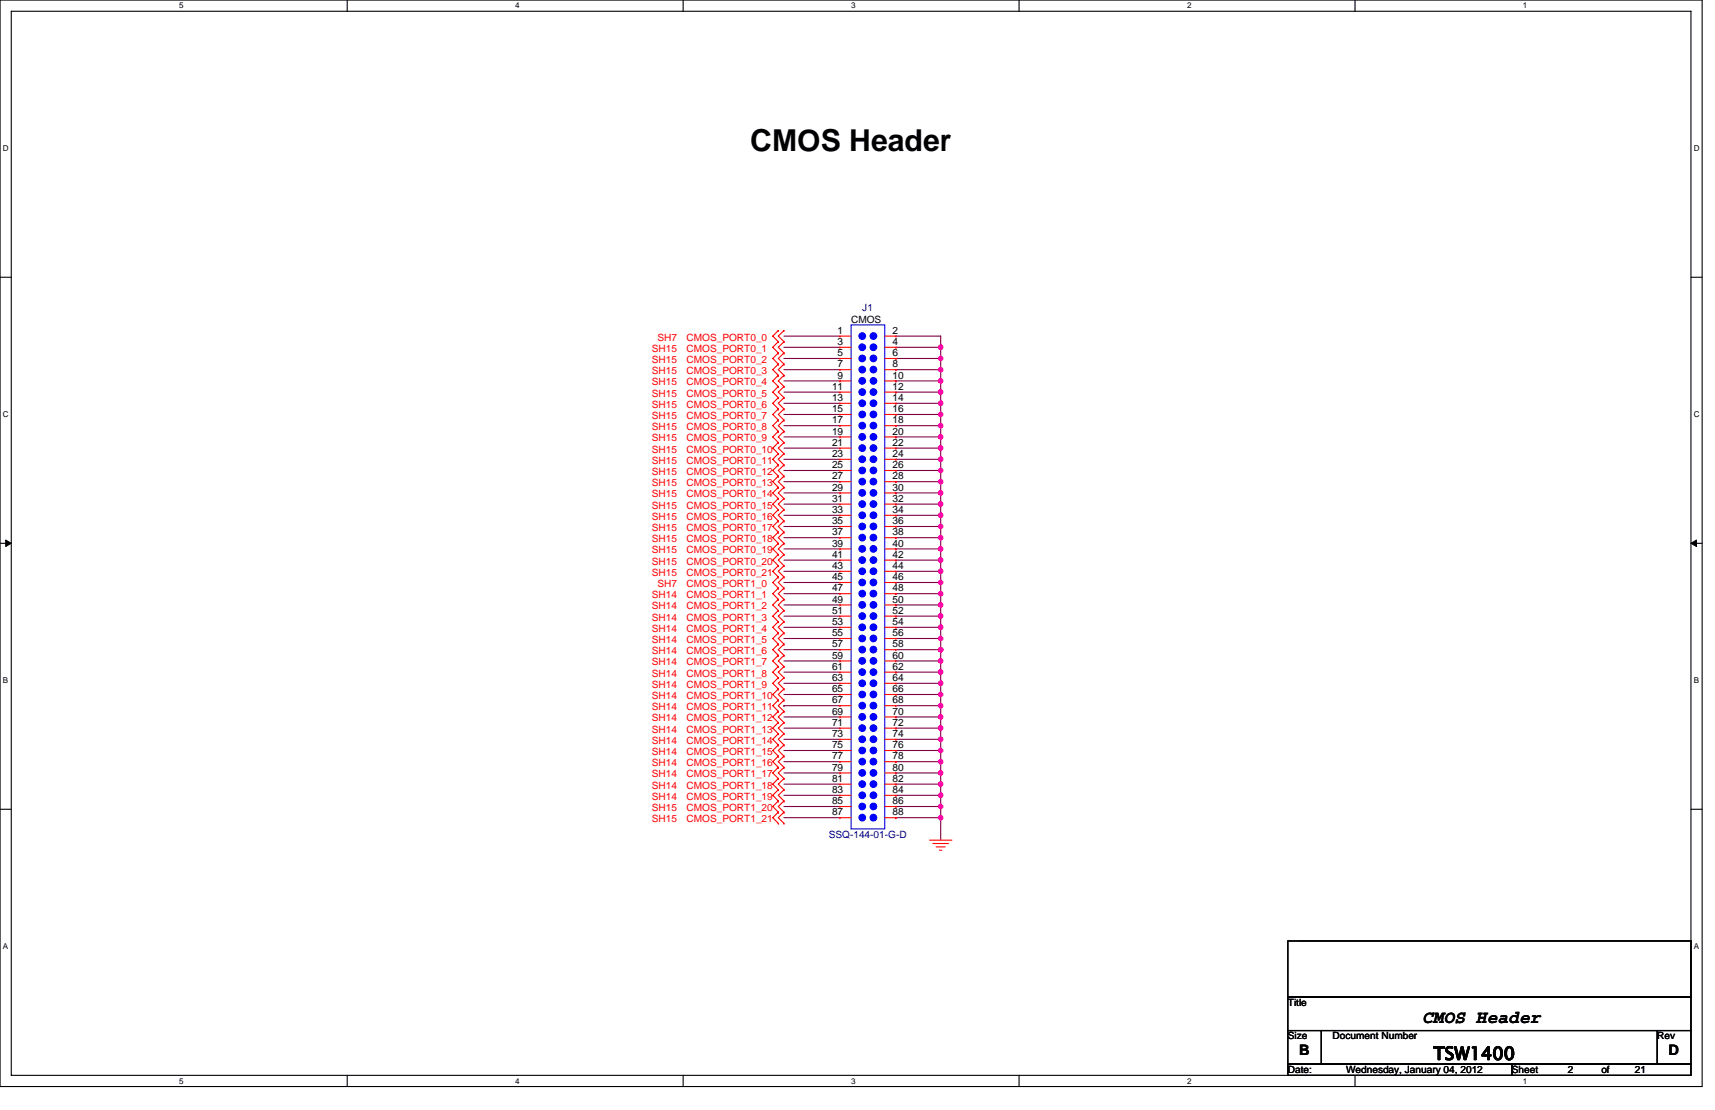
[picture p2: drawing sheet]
<svg xmlns="http://www.w3.org/2000/svg" width="432mm" height="279mm" viewBox="0 0 432 279" stroke-linecap="round" stroke-linejoin="round" font-family="sans-serif">
<path d="M0 0h428.6v273.5h-428.6zM2.8 2.8h422.9v267.9h-422.9z" fill="none" stroke="#000" stroke-width=".28"/>
<g fill="#fff">
<path d="M45.1 .3h1.1v2.3h-1.1z"/>
<path d="M45.1 271h1.1v2.2h-1.1z"/>
</g>
<path d="M87.4 0v2.8M87.4 270.7v2.8" fill="none" stroke="#000" stroke-width=".28"/>
<g fill="#fff">
<path d="M129.7 .3h1.1v2.3h-1.1z"/>
<path d="M129.7 271h1.1v2.2h-1.1z"/>
</g>
<path d="M172 0v2.8M172 270.7v2.8" fill="none" stroke="#000" stroke-width=".28"/>
<g fill="#fff">
<path d="M214.3 .3h1.1v2.3h-1.1z"/>
<path d="M214.3 271h1.1v2.2h-1.1z"/>
</g>
<path d="M256.6 0v2.8M256.6 270.7v2.8" fill="none" stroke="#000" stroke-width=".28"/>
<g fill="#fff">
<path d="M298.9 .3h1.1v2.3h-1.1z"/>
<path d="M298.9 271h1.1v2.2h-1.1z"/>
</g>
<path d="M341.2 0v2.8M341.2 270.7v2.8" fill="none" stroke="#000" stroke-width=".28"/>
<g fill="#fff">
<path d="M383.5 .3h1.1v2.3h-1.1z"/>
<path d="M383.5 271h1.1v2.2h-1.1z"/>
<path d="M.7 36.3h1.5v2.3h-1.5z"/>
<path d="M426.5 36.3h1.4v2.3h-1.4z"/>
<path d="M.7 103.3h1.5v2.2h-1.5z"/>
<path d="M426.5 103.3h1.4v2.2h-1.4z"/>
</g>
<path d="M0 69.8h2.8M425.7 69.8h2.9" fill="none" stroke="#000" stroke-width=".28"/>
<g fill="#fff">
<path d="M.7 170.2h1.4v2.3h-1.4z"/>
<path d="M426.5 170.2h1.3v2.3h-1.3z"/>
</g>
<path d="M0 136.8h2.8M425.7 136.8h2.9" fill="none" stroke="#000" stroke-width=".28"/>
<path d="M1.4 135.9l1.4 .9-1.4 .8zM425.7 136.8l1.4-.9v1.7z" fill="#000" stroke="#000" stroke-width=".25"/>
<g fill="#fff">
<path d="M.7 237.2h1.4v2.2h-1.4z"/>
<path d="M426.4 237.2h1.4v2.2h-1.4z"/>
</g>
<path d="M0 203.7h2.8M425.7 203.7h2.9M324.3 236.9h101.4v14.1h-101.4zM327.1 236.9h98.6M425.7 236.9v14.1M425.7 236.9h.1M324.3 251h101.4v8.4h-101.4zM324.3 259.4h8.4v8.5h-8.4zM332.7 259.4h84.6v8.5h-84.6zM417.3 259.4h8.4v8.5h-8.4zM324.3 267.9h56.3v2.8h-56.3zM380.6 267.9h45.1v2.8h-45.1z" fill="none" stroke="#000" stroke-width=".28"/>
<g fill="none" stroke="#800040" stroke-width=".28">
<path d="M197.4 84.6h14.1M197.4 95.9h14.1M197.4 93h14.1M197.4 90.2h14.1M197.4 87.4h14.1M197.4 98.7h14.1M225.6 84.6h11.3v2.8M225.6 93h.1M225.6 87.4h.1M225.6 90.2h.1M225.6 95.9h.1M225.6 98.7h.1"/>
<path d="M225.6 93h11.3M225.6 87.4h11.3M225.6 90.2h11.3M225.6 95.9h11.3M225.6 98.7h11.3M236.9 98.7v2.8M236.9 90.2v2.8M236.9 87.4v2.8M236.9 93v2.9M236.9 95.9v2.8M197.4 107.1h14.1M197.4 104.3h14.1"/>
<path d="M197.4 101.5h14.1M197.4 118.4h14.1M197.4 115.6h14.1M197.4 112.8h14.1M197.4 110h14.1M225.6 104.3h.1M225.6 118.4h.1M225.6 107.1h.1M225.6 112.8h.1M225.6 110h11.3v2.8M225.6 110h.1M225.6 115.6h.1"/>
<path d="M225.6 101.5h.1M225.6 104.3h11.3M225.6 118.4h11.3M225.6 107.1h11.3M225.6 112.8h11.3M225.6 115.6h11.3M225.6 101.5h11.3M236.9 107.1v2.9M236.9 112.8v2.8M236.9 101.5v2.8M236.9 115.6v2.8M236.9 104.3v2.8"/>
<path d="M236.9 118.4v2.8M197.4 129.7h14.1M197.4 126.9h14.1M197.4 124.1h14.1M197.4 121.2h14.1M197.4 138.2h14.1M197.4 135.3h14.1M197.4 132.5h14.1M225.6 126.9h.1M225.6 138.2h.1M225.6 132.5h.1M225.6 121.2h.1"/>
<path d="M225.6 135.3h.1M225.6 124.1h.1M225.6 129.7h.1M225.6 126.9h11.3M225.6 138.2h11.3M225.6 132.5h11.3M225.6 121.2h11.3M225.6 135.3h11.3M225.6 124.1h11.3M225.6 129.7h11.3M236.9 132.5v2.8M236.9 121.2v2.9"/>
<path d="M236.9 124.1v2.8M236.9 135.3v2.9M236.9 129.7v2.8M236.9 138.2v2.8M236.9 126.9v2.8M197.4 141h14.1M197.4 152.3h14.1M197.4 149.4h14.1M197.4 146.6h14.1M197.4 143.8h14.1M197.4 157.9h14.1M197.4 155.1h14.1"/>
<path d="M225.6 146.6h.1M225.6 149.4h.1M225.6 152.3h.1M225.6 155.1h.1M225.6 141h.1M225.6 143.8h.1M225.6 157.9h.1M225.6 146.6h11.3M225.6 149.4h11.3M225.6 152.3h11.3M225.6 155.1h11.3M225.6 141h11.3"/>
<path d="M225.6 143.8h11.3M225.6 157.9h11.3M236.9 152.3v2.8M236.9 146.6v2.8M236.9 141v2.8M236.9 143.8v2.8M236.9 149.4v2.9M236.9 155.1v2.8M236.9 157.9v2.8M197.4 163.5h14.1M197.4 160.7h14.1M197.4 174.8h14.1"/>
<path d="M197.4 172h14.1M197.4 169.2h14.1M197.4 166.4h14.1M197.4 177.6h.1M197.4 177.6h14.1M225.6 160.7h11.3M225.6 166.4h11.3M225.6 172h11.3M225.6 177.6h11.3M225.6 174.8h.1M225.6 169.2h.1M225.6 163.5h11.3"/>
<path d="M225.6 174.8h11.3M225.6 169.2h11.3M236.9 174.8v2.8M236.9 169.2v2.8M236.9 163.5h.1M236.9 172h.1M236.9 166.4h.1M236.9 177.6h.1M236.9 160.7h.1M236.9 160.7v8.5M236.9 172v2.8M236.9 177.6v2.9"/>
<path d="M197.4 188.9h14.1M197.4 186.1h14.1M197.4 183.3h14.1M197.4 180.5h14.1M197.4 197.4h14.1M197.4 194.6h14.1M197.4 191.7h14.1M225.6 194.6h.1M225.6 188.9h.1M225.6 186.1h11.3v2.8M225.6 186.1h.1M225.6 197.4h.1"/>
<path d="M225.6 191.7h.1M225.6 180.5h.1M225.6 183.3h.1M225.6 194.6h11.3M225.6 188.9h11.3M225.6 197.4h11.3M225.6 191.7h11.3M225.6 180.5h11.3M225.6 183.3h11.3M236.9 180.5v2.8M236.9 188.9v2.8M236.9 197.4v2.8"/>
<path d="M236.9 191.7v2.9M236.9 183.3v2.8M236.9 194.6v2.8M197.4 200.2h14.1M197.4 205.8h14.1M197.4 203h14.1M225.6 200.2h.1M225.6 203h.1M225.6 205.8h.1M225.6 200.2h11.3M225.6 203h11.3M225.6 205.8h11.3"/>
<path d="M236.9 203v8.5M236.9 200.2v2.8"/>
</g>
<g fill="#f0f" stroke="#f0f" stroke-width=".28">
<circle cx="236.8" cy="163.5" r=".55"/>
<circle cx="236.8" cy="194.5" r=".55"/>
<circle cx="236.8" cy="188.9" r=".55"/>
<circle cx="236.8" cy="186.1" r=".56"/>
<circle cx="236.8" cy="174.8" r=".55"/>
<circle cx="236.8" cy="172" r=".56"/>
<circle cx="236.8" cy="197.4" r=".55"/>
<circle cx="236.8" cy="169.2" r=".55"/>
<circle cx="236.8" cy="166.3" r=".55"/>
<circle cx="236.8" cy="191.7" r=".55"/>
<circle cx="236.8" cy="180.4" r=".55"/>
<circle cx="236.8" cy="177.6" r=".55"/>
<circle cx="236.8" cy="183.3" r=".55"/>
<circle cx="236.8" cy="200.2" r=".56"/>
<circle cx="236.8" cy="203" r=".55"/>
<circle cx="236.8" cy="205.8" r=".55"/>
<circle cx="236.8" cy="160.7" r=".55"/>
<circle cx="236.8" cy="126.9" r=".55"/>
<circle cx="236.8" cy="93" r=".55"/>
<circle cx="236.8" cy="104.3" r=".55"/>
<circle cx="236.8" cy="118.4" r=".55"/>
<circle cx="236.8" cy="138.2" r=".55"/>
<circle cx="236.8" cy="146.6" r=".55"/>
<circle cx="236.8" cy="149.4" r=".55"/>
<circle cx="236.8" cy="152.2" r=".55"/>
<circle cx="236.8" cy="87.4" r=".56"/>
<circle cx="236.8" cy="107.1" r=".55"/>
<circle cx="236.8" cy="112.8" r=".55"/>
<circle cx="236.8" cy="110" r=".55"/>
<circle cx="236.8" cy="115.6" r=".56"/>
<circle cx="236.8" cy="90.2" r=".55"/>
<circle cx="236.8" cy="95.9" r=".55"/>
<circle cx="236.8" cy="98.7" r=".55"/>
<circle cx="236.8" cy="132.5" r=".55"/>
<circle cx="236.8" cy="121.2" r=".55"/>
<circle cx="236.8" cy="155.1" r=".55"/>
<circle cx="236.8" cy="141" r=".55"/>
<circle cx="236.8" cy="143.8" r=".56"/>
<circle cx="236.8" cy="135.3" r=".55"/>
<circle cx="236.8" cy="101.5" r=".56"/>
<circle cx="236.8" cy="124.1" r=".55"/>
<circle cx="236.8" cy="129.7" r=".56"/>
<circle cx="236.8" cy="157.9" r=".56"/>
</g>
<g fill="none" stroke="#f00" stroke-width=".28">
<path d="M196 83.2h.1M196 86h.1M196 88.8h.1M196 91.7h.1M196 94.5h.1M196 97.3h.1M196 83.2l-1.4 1.4 1.4 1.4M196 86l-1.4 1.4 1.4 1.4M196 88.8l-1.4 1.4 1.4 1.5M196 91.7l-1.4 1.3 1.4 1.5M196 94.5l-1.4 1.4 1.4 1.4M196 97.3l-1.4 1.4 1.4 1.4"/>
<path d="M197.4 83.2h.1M197.4 86h.1M197.4 88.8h.1M197.4 91.7h.1M197.4 94.5h.1M197.4 97.3h.1M197.4 83.2l-1.4 1.4 1.4 1.4M197.4 86l-1.4 1.4 1.4 1.4M197.4 88.8l-1.4 1.4 1.4 1.5M197.4 91.7l-1.4 1.3 1.4 1.5M197.4 94.5l-1.4 1.4 1.4 1.4M197.4 97.3l-1.4 1.4 1.4 1.4"/>
<path d="M211.5 84.6h.1M211.5 87.4h.1M211.5 90.2h.1M211.5 93h.1M211.5 95.9h.1M211.5 98.7h.1M211.5 84.6h2.8M211.5 87.4h2.8M211.5 90.2h2.8M211.5 93h2.8M211.5 95.9h2.8M211.5 98.7h2.8"/>
<path d="M222.8 84.6h2.8M222.8 87.4h2.8M222.8 90.2h2.8M222.8 93h2.8M222.8 95.9h2.8M222.8 98.7h2.8M225.6 84.6h.1M225.6 87.4h.1M225.6 90.2h.1M225.6 93h.1M225.6 95.9h.1M225.6 98.7h.1"/>
<path d="M196 100.1h.1M196 102.9h.1M196 105.7h.1M196 108.6h.1M196 111.4h.1M196 114.2h.1M196 117h.1M196 119.8h.1M196 100.1l-1.4 1.4 1.4 1.4M196 102.9l-1.4 1.4 1.4 1.4M196 105.7l-1.4 1.4 1.4 1.5M196 108.6l-1.4 1.4 1.4 1.4"/>
<path d="M196 111.4l-1.4 1.4 1.4 1.4M196 114.2l-1.4 1.4 1.4 1.4M196 117l-1.4 1.4 1.4 1.4M196 119.8l-1.4 1.4 1.4 1.5M197.4 100.1h.1M197.4 102.9h.1M197.4 105.7h.1M197.4 108.6h.1M197.4 111.4h.1M197.4 114.2h.1M197.4 117h.1M197.4 119.8h.1"/>
<path d="M197.4 100.1l-1.4 1.4 1.4 1.4M197.4 102.9l-1.4 1.4 1.4 1.4M197.4 105.7l-1.4 1.4 1.4 1.5M197.4 108.6l-1.4 1.4 1.4 1.4M197.4 111.4l-1.4 1.4 1.4 1.4M197.4 114.2l-1.4 1.4 1.4 1.4M197.4 117l-1.4 1.4 1.4 1.4M197.4 119.8l-1.4 1.4 1.4 1.5M211.5 101.5h.1M211.5 104.3h.1M211.5 107.1h.1M211.5 110h.1"/>
<path d="M211.5 112.8h.1M211.5 115.6h.1M211.5 118.4h.1M211.5 101.5h2.8M211.5 104.3h2.8M211.5 107.1h2.8M211.5 110h2.8M211.5 112.8h2.8M211.5 115.6h2.8M211.5 118.4h2.8M222.8 101.5h2.8M222.8 104.3h2.8"/>
<path d="M222.8 107.1h2.8M222.8 110h2.8M222.8 112.8h2.8M222.8 115.6h2.8M222.8 118.4h2.8M225.6 101.5h.1M225.6 104.3h.1M225.6 107.1h.1M225.6 110h.1M225.6 112.8h.1M225.6 115.6h.1M225.6 118.4h.1"/>
<path d="M196 122.7h.1M196 125.5h.1M196 128.3h.1M196 131.1h.1M196 133.9h.1M196 136.8h.1M196 139.6h.1M196 122.7l-1.4 1.4 1.4 1.4M196 125.5l-1.4 1.4 1.4 1.4M196 128.3l-1.4 1.4 1.4 1.4M196 131.1l-1.4 1.4 1.4 1.4M196 133.9l-1.4 1.4 1.4 1.5"/>
<path d="M196 136.8l-1.4 1.4 1.4 1.4M196 139.6l-1.4 1.4 1.4 1.4M197.4 122.7h.1M197.4 125.5h.1M197.4 128.3h.1M197.4 131.1h.1M197.4 133.9h.1M197.4 136.8h.1M197.4 139.6h.1M197.4 122.7l-1.4 1.4 1.4 1.4M197.4 125.5l-1.4 1.4 1.4 1.4M197.4 128.3l-1.4 1.4 1.4 1.4"/>
<path d="M197.4 131.1l-1.4 1.4 1.4 1.4M197.4 133.9l-1.4 1.4 1.4 1.5M197.4 136.8l-1.4 1.4 1.4 1.4M197.4 139.6l-1.4 1.4 1.4 1.4M211.5 121.2h.1M211.5 124.1h.1M211.5 129.7h.1M211.5 132.5h.1M211.5 135.3h.1M211.5 138.2h.1M211.5 126.9h.1M211.5 121.2h2.8"/>
<path d="M211.5 124.1h2.8M211.5 126.9h2.8M211.5 129.7h2.8M211.5 132.5h2.8M211.5 135.3h2.8M211.5 138.2h2.8M222.8 121.2h2.8M222.8 124.1h2.8M222.8 126.9h2.8M222.8 129.7h2.8M222.8 132.5h2.8M222.8 135.3h2.8"/>
<path d="M222.8 138.2h2.8M225.6 121.2h.1M225.6 124.1h.1M225.6 126.9h.1M225.6 129.7h.1M225.6 132.5h.1M225.6 135.3h.1M225.6 138.2h.1M196 142.4h.1M196 145.2h.1M196 148h.1M196 150.9h.1"/>
<path d="M196 153.7h.1M196 156.5h.1M196 159.3h.1M196 142.4l-1.4 1.4 1.4 1.4M196 145.2l-1.4 1.4 1.4 1.4M196 148l-1.4 1.4 1.4 1.5M196 150.9l-1.4 1.4 1.4 1.4M196 153.7l-1.4 1.4 1.4 1.4M196 156.5l-1.4 1.4 1.4 1.4M196 159.3l-1.4 1.4 1.4 1.4M197.4 142.4h.1M197.4 145.2h.1"/>
<path d="M197.4 148h.1M197.4 150.9h.1M197.4 153.7h.1M197.4 156.5h.1M197.4 159.3h.1M197.4 142.4l-1.4 1.4 1.4 1.4M197.4 145.2l-1.4 1.4 1.4 1.4M197.4 148l-1.4 1.4 1.4 1.5M197.4 150.9l-1.4 1.4 1.4 1.4M197.4 153.7l-1.4 1.4 1.4 1.4M197.4 156.5l-1.4 1.4 1.4 1.4M197.4 159.3l-1.4 1.4 1.4 1.4"/>
<path d="M211.5 141h.1M211.5 143.8h.1M211.5 146.6h.1M211.5 149.4h.1M211.5 152.3h.1M211.5 155.1h.1M211.5 157.9h.1M211.5 141h2.8M211.5 143.8h2.8M211.5 146.6h2.8M211.5 149.4h2.8M211.5 152.3h2.8"/>
<path d="M211.5 155.1h2.8M211.5 157.9h2.8M222.8 141h2.8M222.8 143.8h2.8M222.8 146.6h2.8M222.8 149.4h2.8M222.8 152.3h2.8M222.8 155.1h2.8M222.8 157.9h2.8M225.6 141h.1M225.6 143.8h.1M225.6 146.6h.1"/>
<path d="M225.6 149.4h.1M225.6 152.3h.1M225.6 155.1h.1M225.6 157.9h.1M196 162.1h.1M196 165h.1M196 167.8h.1M196 170.6h.1M196 173.4h.1M196 176.2h.1M196 179h.1M196 162.1l-1.4 1.4 1.4 1.5"/>
<path d="M196 165l-1.4 1.4 1.4 1.4M196 167.8l-1.4 1.4 1.4 1.4M196 170.6l-1.4 1.4 1.4 1.4M196 173.4l-1.4 1.4 1.4 1.4M196 176.2l-1.4 1.4 1.4 1.4M196 179l-1.4 1.5 1.4 1.4M197.4 162.1h.1M197.4 165h.1M197.4 167.8h.1M197.4 170.6h.1M197.4 173.4h.1M197.4 176.2h.1"/>
<path d="M197.4 179h.1M197.4 162.1l-1.4 1.4 1.4 1.5M197.4 165l-1.4 1.4 1.4 1.4M197.4 167.8l-1.4 1.4 1.4 1.4M197.4 170.6l-1.4 1.4 1.4 1.4M197.4 173.4l-1.4 1.4 1.4 1.4M197.4 176.2l-1.4 1.4 1.4 1.4M197.4 179l-1.4 1.5 1.4 1.4M211.5 160.7h.1M211.5 163.5h.1M211.5 166.4h.1M211.5 169.2h.1"/>
<path d="M211.5 172h.1M211.5 174.8h.1M211.5 177.6h.1M211.5 160.7h2.8M211.5 163.5h2.8M211.5 166.4h2.8M211.5 169.2h2.8M211.5 172h2.8M211.5 174.8h2.8M211.5 177.6h2.8M222.8 160.7h2.8M222.8 163.5h2.8"/>
<path d="M222.8 166.4h2.8M222.8 169.2h2.8M222.8 172h2.8M222.8 174.8h2.8M222.8 177.6h2.8M225.6 160.7h.1M225.6 163.5h.1M225.6 166.4h.1M225.6 169.2h.1M225.6 172h.1M225.6 174.8h.1M225.6 177.6h.1"/>
<path d="M196 181.9h.1M196 184.7h.1M196 187.5h.1M196 190.3h.1M196 193.1h.1M196 196h.1M196 198.8h.1M196 181.9l-1.4 1.4 1.4 1.4M196 184.7l-1.4 1.4 1.4 1.4M196 187.5l-1.4 1.4 1.4 1.4M196 190.3l-1.4 1.4 1.4 1.4M196 193.1l-1.4 1.5 1.4 1.4"/>
<path d="M196 196l-1.4 1.4 1.4 1.4M196 198.8l-1.4 1.4 1.4 1.4M197.4 181.9h.1M197.4 184.7h.1M197.4 187.5h.1M197.4 190.3h.1M197.4 193.1h.1M197.4 196h.1M197.4 198.8h.1M197.4 181.9l-1.4 1.4 1.4 1.4M197.4 184.7l-1.4 1.4 1.4 1.4M197.4 187.5l-1.4 1.4 1.4 1.4"/>
<path d="M197.4 190.3l-1.4 1.4 1.4 1.4M197.4 193.1l-1.4 1.5 1.4 1.4M197.4 196l-1.4 1.4 1.4 1.4M197.4 198.8l-1.4 1.4 1.4 1.4M211.5 180.5h.1M211.5 183.3h.1M211.5 186.1h.1M211.5 188.9h.1M211.5 191.7h.1M211.5 194.6h.1M211.5 197.4h.1M211.5 180.5h2.8"/>
<path d="M211.5 183.3h2.8M211.5 186.1h2.8M211.5 188.9h2.8M211.5 191.7h2.8M211.5 194.6h2.8M211.5 197.4h2.8M222.8 180.5h2.8M222.8 183.3h2.8M222.8 186.1h2.8M222.8 188.9h2.8M222.8 191.7h2.8M222.8 194.6h2.8"/>
<path d="M222.8 197.4h2.8M225.6 180.5h.1M225.6 183.3h.1M225.6 186.1h.1M225.6 188.9h.1M225.6 191.7h.1M225.6 194.6h.1M225.6 197.4h.1M196 201.6h.1M196 204.4h.1M196 207.2h.1M196 201.6l-1.4 1.4 1.4 1.4"/>
<path d="M196 204.4l-1.4 1.4 1.4 1.4M197.4 201.6h.1M197.4 204.4h.1M197.4 207.2h.1M197.4 201.6l-1.4 1.4 1.4 1.4M197.4 204.4l-1.4 1.4 1.4 1.4M211.5 200.2h.1M211.5 203h.1M211.5 205.8h.1M211.5 200.2h2.8M211.5 203h2.8M211.5 205.8h2.8"/>
<path d="M222.8 200.2h2.8M222.8 203h2.8M222.8 205.8h2.8M225.6 200.2h.1M225.6 203h.1M225.6 205.8h.1M234 211.5h5.7M234.9 212.3h3.9M235.7 213.2h2.3M236.6 214h.5"/>
</g>
<g fill="#00f" stroke="#00f" stroke-width=".28">
<circle cx="219.9" cy="84.6" r=".84"/>
<circle cx="217.1" cy="84.6" r=".84"/>
<circle cx="217.1" cy="87.4" r=".84"/>
<circle cx="219.9" cy="87.4" r=".84"/>
<circle cx="217.1" cy="90.2" r=".84"/>
<circle cx="219.9" cy="90.2" r=".84"/>
<circle cx="217.1" cy="93" r=".84"/>
<circle cx="219.9" cy="93" r=".84"/>
<circle cx="217.1" cy="95.9" r=".84"/>
<circle cx="219.9" cy="95.9" r=".84"/>
<circle cx="219.9" cy="101.5" r=".84"/>
<circle cx="219.9" cy="107.1" r=".84"/>
<circle cx="217.1" cy="101.5" r=".84"/>
<circle cx="219.9" cy="110" r=".84"/>
<circle cx="217.1" cy="107.1" r=".84"/>
<circle cx="219.9" cy="104.3" r=".84"/>
<circle cx="217.1" cy="104.3" r=".84"/>
<circle cx="217.1" cy="98.7" r=".84"/>
<circle cx="217.1" cy="110" r=".84"/>
<circle cx="219.9" cy="98.7" r=".84"/>
<circle cx="219.9" cy="115.6" r=".84"/>
<circle cx="219.9" cy="121.2" r=".84"/>
<circle cx="217.1" cy="115.6" r=".84"/>
<circle cx="219.9" cy="124.1" r=".84"/>
<circle cx="217.1" cy="121.2" r=".84"/>
<circle cx="219.9" cy="118.4" r=".84"/>
<circle cx="217.1" cy="118.4" r=".84"/>
<circle cx="217.1" cy="112.8" r=".84"/>
<circle cx="217.1" cy="124.1" r=".84"/>
<circle cx="219.9" cy="112.8" r=".84"/>
<circle cx="217.1" cy="126.9" r=".84"/>
<circle cx="219.9" cy="126.9" r=".84"/>
<circle cx="219.9" cy="129.7" r=".84"/>
<circle cx="217.1" cy="132.5" r=".84"/>
<circle cx="217.1" cy="129.7" r=".84"/>
<circle cx="219.9" cy="132.5" r=".84"/>
<circle cx="219.9" cy="135.3" r=".84"/>
<circle cx="217.1" cy="138.2" r=".84"/>
<circle cx="217.1" cy="135.3" r=".84"/>
<circle cx="219.9" cy="138.2" r=".84"/>
<circle cx="219.9" cy="141" r=".84"/>
<circle cx="217.1" cy="141" r=".84"/>
<circle cx="219.9" cy="143.8" r=".84"/>
<circle cx="217.1" cy="143.8" r=".84"/>
<circle cx="219.9" cy="146.6" r=".84"/>
<circle cx="217.1" cy="146.6" r=".84"/>
<circle cx="219.9" cy="149.4" r=".84"/>
<circle cx="217.1" cy="149.4" r=".84"/>
<circle cx="219.9" cy="152.3" r=".84"/>
<circle cx="217.1" cy="152.3" r=".84"/>
<circle cx="217.1" cy="155.1" r=".84"/>
<circle cx="219.9" cy="155.1" r=".84"/>
<circle cx="219.9" cy="166.4" r=".84"/>
<circle cx="217.1" cy="180.5" r=".84"/>
<circle cx="219.9" cy="172" r=".84"/>
<circle cx="217.1" cy="172" r=".84"/>
<circle cx="217.1" cy="157.9" r=".84"/>
<circle cx="219.9" cy="177.6" r=".84"/>
<circle cx="219.9" cy="174.8" r=".84"/>
<circle cx="217.1" cy="183.3" r=".84"/>
<circle cx="219.9" cy="160.7" r=".84"/>
<circle cx="217.1" cy="160.7" r=".84"/>
<circle cx="219.9" cy="163.5" r=".84"/>
<circle cx="217.1" cy="177.6" r=".84"/>
<circle cx="219.9" cy="169.2" r=".84"/>
<circle cx="217.1" cy="169.2" r=".84"/>
<circle cx="217.1" cy="174.8" r=".84"/>
<circle cx="217.1" cy="166.4" r=".84"/>
<circle cx="219.9" cy="183.3" r=".84"/>
<circle cx="219.9" cy="157.9" r=".84"/>
<circle cx="219.9" cy="180.5" r=".84"/>
<circle cx="217.1" cy="163.5" r=".84"/>
<circle cx="217.1" cy="205.8" r=".84"/>
<circle cx="217.1" cy="186.1" r=".84"/>
<circle cx="219.9" cy="197.4" r=".84"/>
<circle cx="219.9" cy="200.2" r=".84"/>
<circle cx="217.1" cy="194.6" r=".84"/>
<circle cx="219.9" cy="194.6" r=".84"/>
<circle cx="217.1" cy="203" r=".84"/>
<circle cx="219.9" cy="188.9" r=".84"/>
<circle cx="219.9" cy="203" r=".84"/>
<circle cx="219.9" cy="205.8" r=".84"/>
<circle cx="217.1" cy="188.9" r=".84"/>
<circle cx="219.9" cy="191.7" r=".84"/>
<circle cx="217.1" cy="197.4" r=".84"/>
<circle cx="217.1" cy="200.2" r=".84"/>
<circle cx="217.1" cy="191.7" r=".84"/>
<circle cx="219.9" cy="186.1" r=".84"/>
</g>
<path d="M214.3 81.8h8.5v126.9h-8.5z" fill="none" stroke="#00f" stroke-width=".28"/>
<text font-size="7.6" x="188.9" y="37.9">CMOS Header</text>
<g font-size="4.5">
<text x="358.1" y="257.6">CMOS Header</text>
<text x="360.9" y="266.7">TSW1400</text>
</g>
<g font-size="3.7">
<text x="327.1" y="265.6">B</text>
<text x="420.1" y="265.6">D</text>
</g>
<g font-size="2.5">
<text x="214.3" y="81.2">CMOS</text>
<text x="210.9" y="84">1</text>
<text x="210.9" y="86.8">3</text>
<text x="210.9" y="89.6">5</text>
<text x="224.7" y="84">2</text>
<text x="224.7" y="86.8">4</text>
<text x="224.7" y="89.6">6</text>
<text x="210.9" y="92.5">7</text>
<text x="210.9" y="95.3">9</text>
<text x="224.7" y="92.5">8</text>
<text x="224.7" y="95.3">10</text>
<text x="209.5" y="98.1">11</text>
<text x="209.5" y="100.9">13</text>
<text x="224.7" y="98.1">12</text>
<text x="224.7" y="100.9">14</text>
<text x="209.5" y="103.7">15</text>
<text x="209.5" y="106.6">17</text>
<text x="224.7" y="103.7">16</text>
<text x="224.7" y="106.6">18</text>
<text x="209.5" y="109.4">19</text>
<text x="209.5" y="112.2">21</text>
<text x="224.7" y="109.4">20</text>
<text x="224.7" y="112.2">22</text>
<text x="209.5" y="115">23</text>
<text x="209.5" y="117.8">25</text>
<text x="224.7" y="115">24</text>
<text x="224.7" y="117.8">26</text>
<text x="209.5" y="120.6">27</text>
<text x="209.5" y="123.5">29</text>
<text x="224.7" y="120.6">28</text>
<text x="224.7" y="123.5">30</text>
<text x="209.5" y="129.1">33</text>
<text x="209.5" y="131.9">35</text>
<text x="209.5" y="126.3">31</text>
<text x="224.7" y="126.3">32</text>
<text x="224.7" y="129.1">34</text>
<text x="224.7" y="131.9">36</text>
<text x="209.5" y="134.7">37</text>
<text x="209.5" y="137.6">39</text>
<text x="224.7" y="134.7">38</text>
<text x="224.7" y="137.6">40</text>
<text x="209.5" y="140.4">41</text>
<text x="209.5" y="143.2">43</text>
<text x="224.7" y="140.4">42</text>
<text x="224.7" y="143.2">44</text>
<text x="209.5" y="146">45</text>
<text x="209.5" y="148.8">47</text>
<text x="224.7" y="146">46</text>
<text x="224.7" y="148.8">48</text>
<text x="209.5" y="151.7">49</text>
<text x="209.5" y="154.5">51</text>
<text x="224.7" y="151.7">50</text>
<text x="224.7" y="154.5">52</text>
<text x="209.5" y="157.3">53</text>
<text x="209.5" y="160.1">55</text>
<text x="224.7" y="157.3">54</text>
<text x="224.7" y="160.1">56</text>
<text x="209.5" y="162.9">57</text>
<text x="209.5" y="165.8">59</text>
<text x="224.7" y="162.9">58</text>
<text x="224.7" y="165.8">60</text>
<text x="209.5" y="168.6">61</text>
<text x="209.5" y="171.4">63</text>
<text x="224.7" y="168.6">62</text>
<text x="224.7" y="171.4">64</text>
<text x="209.5" y="174.2">65</text>
<text x="209.5" y="177">67</text>
<text x="209.5" y="179.9">69</text>
<text x="224.7" y="174.2">66</text>
<text x="224.7" y="177">68</text>
<text x="224.7" y="179.9">70</text>
<text x="209.5" y="182.7">71</text>
<text x="209.5" y="185.5">73</text>
<text x="224.7" y="182.7">72</text>
<text x="224.7" y="185.5">74</text>
<text x="209.5" y="188.3">75</text>
<text x="209.5" y="191.1">77</text>
<text x="224.7" y="188.3">76</text>
<text x="224.7" y="191.1">78</text>
<text x="209.5" y="194">79</text>
<text x="209.5" y="196.8">81</text>
<text x="224.7" y="194">80</text>
<text x="224.7" y="196.8">82</text>
<text x="209.5" y="199.6">83</text>
<text x="209.5" y="202.4">85</text>
<text x="224.7" y="199.6">84</text>
<text x="224.7" y="202.4">86</text>
<text x="209.5" y="205.2">87</text>
<text x="224.7" y="205.2">88</text>
<text x="324.3" y="253.2">Title</text>
<text x="324.3" y="261.6">Size</text>
<text x="335.5" y="261.6">Document Number</text>
<text x="417.3" y="261.6">Rev</text>
<text x="324.3" y="270.1">Date:</text>
<text x="338.9" y="270.1">Wednesday, January 04, 2012</text>
<text x="380.6" y="270.1">Sheet</text>
<text x="394.7" y="270.1">2</text>
<text x="403.2" y="270.1">of</text>
<text x="411.6" y="270.1">21</text>
</g>
<g font-size="2.5" fill="#000080">
<text x="217.1" y="78.4">J1</text>
<text x="208.7" y="210.9">SSQ-144-01-G-D</text>
</g>
<g font-size="2.5" fill="#f00">
<text x="164.1" y="88.5">SH15</text>
<text x="165.5" y="85.7">SH7</text>
<text x="172.8" y="85.7">CMOS_PORT0_0</text>
<text x="172.8" y="88.5">CMOS_PORT0_1</text>
<text x="164.1" y="91.4">SH15</text>
<text x="164.1" y="94.2">SH15</text>
<text x="172.8" y="91.4">CMOS_PORT0_2</text>
<text x="172.8" y="94.2">CMOS_PORT0_3</text>
<text x="164.1" y="97">SH15</text>
<text x="164.1" y="99.8">SH15</text>
<text x="172.8" y="97">CMOS_PORT0_4</text>
<text x="172.8" y="99.8">CMOS_PORT0_5</text>
<text x="164.1" y="102.6">SH15</text>
<text x="164.1" y="105.5">SH15</text>
<text x="172.8" y="102.6">CMOS_PORT0_6</text>
<text x="172.8" y="105.5">CMOS_PORT0_7</text>
<text x="164.1" y="108.3">SH15</text>
<text x="164.1" y="111.1">SH15</text>
<text x="164.1" y="113.9">SH15</text>
<text x="172.8" y="108.3">CMOS_PORT0_8</text>
<text x="172.8" y="111.1">CMOS_PORT0_9</text>
<text x="172.8" y="113.9">CMOS_PORT0_10</text>
<text x="164.1" y="116.7">SH15</text>
<text x="164.1" y="119.5">SH15</text>
<text x="172.8" y="116.7">CMOS_PORT0_11</text>
<text x="172.8" y="119.5">CMOS_PORT0_12</text>
<text x="164.1" y="122.4">SH15</text>
<text x="164.1" y="125.2">SH15</text>
<text x="172.8" y="122.4">CMOS_PORT0_13</text>
<text x="172.8" y="125.2">CMOS_PORT0_14</text>
<text x="164.1" y="128">SH15</text>
<text x="164.1" y="130.8">SH15</text>
<text x="172.8" y="128">CMOS_PORT0_15</text>
<text x="172.8" y="130.8">CMOS_PORT0_16</text>
<text x="164.1" y="133.6">SH15</text>
<text x="164.1" y="136.5">SH15</text>
<text x="172.8" y="133.6">CMOS_PORT0_17</text>
<text x="172.8" y="136.5">CMOS_PORT0_18</text>
<text x="164.1" y="139.3">SH15</text>
<text x="164.1" y="142.1">SH15</text>
<text x="172.8" y="139.3">CMOS_PORT0_19</text>
<text x="172.8" y="142.1">CMOS_PORT0_20</text>
<text x="164.1" y="144.9">SH15</text>
<text x="165.5" y="147.7">SH7</text>
<text x="172.8" y="144.9">CMOS_PORT0_21</text>
<text x="172.8" y="147.7">CMOS_PORT1_0</text>
<text x="164.1" y="150.6">SH14</text>
<text x="164.1" y="153.4">SH14</text>
<text x="172.8" y="150.6">CMOS_PORT1_1</text>
<text x="172.8" y="153.4">CMOS_PORT1_2</text>
<text x="164.1" y="156.2">SH14</text>
<text x="164.1" y="159">SH14</text>
<text x="164.1" y="161.8">SH14</text>
<text x="172.8" y="156.2">CMOS_PORT1_3</text>
<text x="172.8" y="159">CMOS_PORT1_4</text>
<text x="172.8" y="161.8">CMOS_PORT1_5</text>
<text x="164.1" y="164.7">SH14</text>
<text x="164.1" y="167.5">SH14</text>
<text x="172.8" y="164.7">CMOS_PORT1_6</text>
<text x="172.8" y="167.5">CMOS_PORT1_7</text>
<text x="164.1" y="170.3">SH14</text>
<text x="164.1" y="173.1">SH14</text>
<text x="172.8" y="170.3">CMOS_PORT1_8</text>
<text x="172.8" y="173.1">CMOS_PORT1_9</text>
<text x="164.1" y="175.9">SH14</text>
<text x="164.1" y="178.8">SH14</text>
<text x="172.8" y="175.9">CMOS_PORT1_10</text>
<text x="172.8" y="178.8">CMOS_PORT1_11</text>
<text x="164.1" y="181.6">SH14</text>
<text x="164.1" y="184.4">SH14</text>
<text x="172.8" y="181.6">CMOS_PORT1_12</text>
<text x="172.8" y="184.4">CMOS_PORT1_13</text>
<text x="164.1" y="187.2">SH14</text>
<text x="164.1" y="190">SH14</text>
<text x="172.8" y="187.2">CMOS_PORT1_14</text>
<text x="172.8" y="190">CMOS_PORT1_15</text>
<text x="164.1" y="192.8">SH14</text>
<text x="164.1" y="195.7">SH14</text>
<text x="172.8" y="192.8">CMOS_PORT1_16</text>
<text x="172.8" y="195.7">CMOS_PORT1_17</text>
<text x="164.1" y="198.5">SH14</text>
<text x="164.1" y="201.3">SH14</text>
<text x="172.8" y="198.5">CMOS_PORT1_18</text>
<text x="172.8" y="201.3">CMOS_PORT1_19</text>
<text x="164.1" y="204.1">SH15</text>
<text x="164.1" y="206.9">SH15</text>
<text x="172.8" y="204.1">CMOS_PORT1_20</text>
<text x="172.8" y="206.9">CMOS_PORT1_21</text>
</g>
<g font-size="2">
<text x="45.1" y="2.1">5</text>
<text x="129.7" y="2.1">4</text>
<text x="214.3" y="2.1">3</text>
<text x="298.9" y="2.1">2</text>
<text x="383.5" y="2.1">1</text>
<text x=".7" y="38.1">D</text>
<text x="426.5" y="38.1">D</text>
<text x=".7" y="105.1">C</text>
<text x="426.5" y="105.1">C</text>
<text x=".7" y="172">B</text>
<text x="426.5" y="172">B</text>
<text x=".7" y="239">A</text>
<text x="426.5" y="239">A</text>
<text x="45.1" y="272.8">5</text>
<text x="129.7" y="272.8">4</text>
<text x="214.3" y="272.8">3</text>
<text x="298.9" y="272.8">2</text>
<text x="383.5" y="272.8">1</text>
</g>
</svg>
